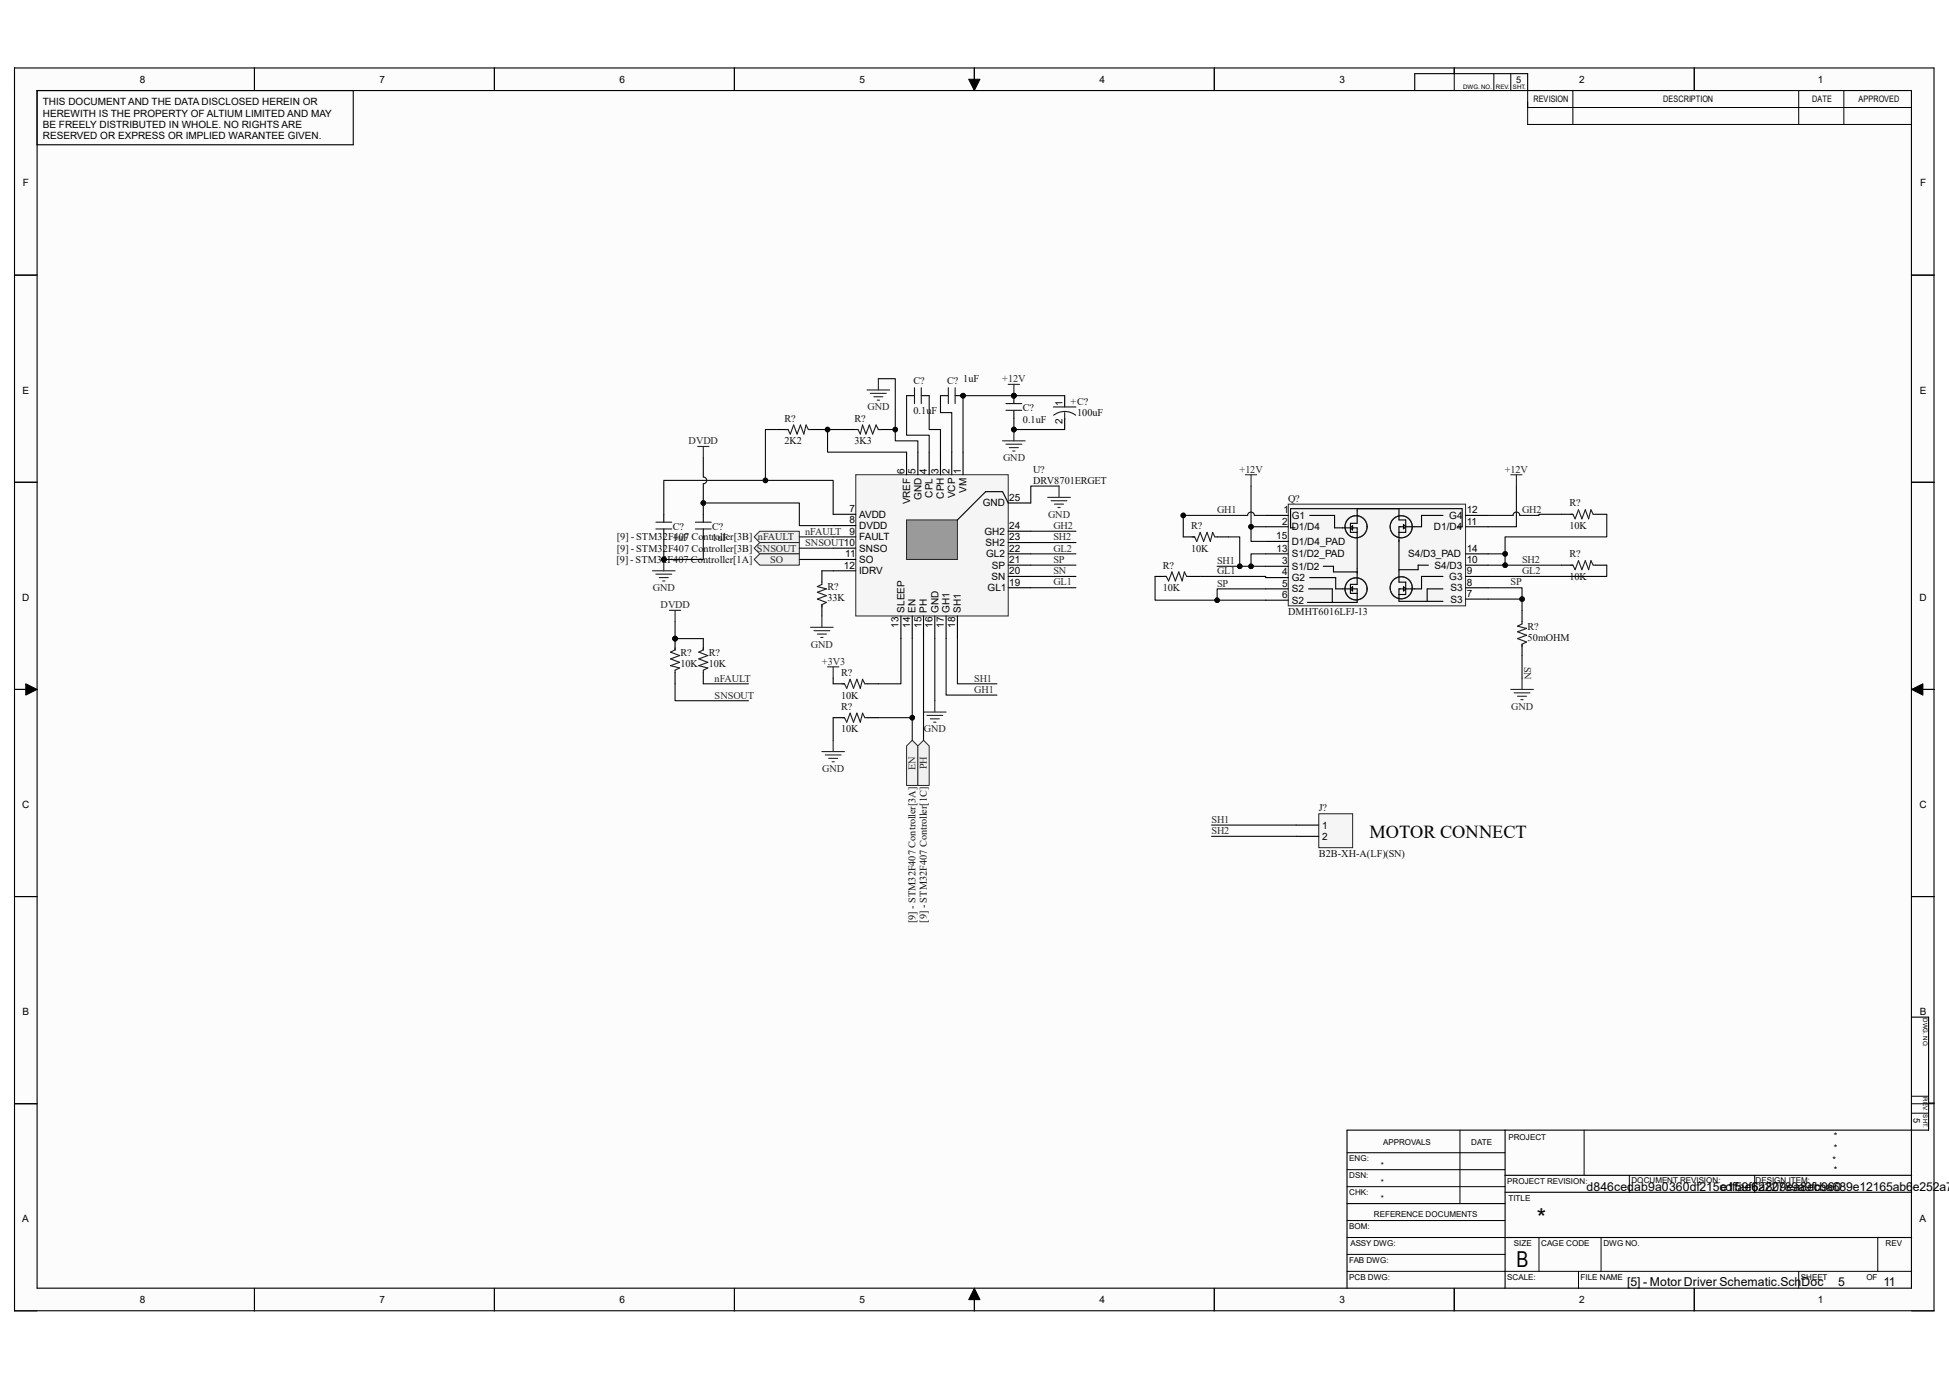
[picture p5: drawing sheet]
<svg xmlns="http://www.w3.org/2000/svg" width="297mm" height="210mm" viewBox="0 0 297 210" stroke-linecap="round" stroke-linejoin="round" font-family="sans-serif">
<g fill="#fcfcfc">
<path d="M2.2 10.4h292.6v189.2h-292.6z" fill-rule="evenodd"/>
<path d="M5.7 13.8h285.6v182.4h-285.6z" fill-rule="evenodd"/>
</g>
<g fill="none" stroke="#000" stroke-width=".15">
<path d="M2.2 10.3v3.5M38.8 10.3v3.5M75.3 10.3v3.5M111.9 10.4v3.4M147.6 12.1h1.7l-.8 1.7zM148.5 10.4v3.4M185 10.4v3.4M221.6 10.4v3.4M227.6 11.2v2.6M230.2 11.2v2.6M232.8 13.8v5.2h58.5M232.8 16.4h58.5"/>
<path d="M239.7 13.8v5.2M258.2 10.4v3.4M274.1 13.8v5.2M281 13.8v5.2M2.2 41.9h3.4M291.3 41.9h3.5M2.2 73.4h3.4M291.3 73.4h3.5M2.2 105h3.4M3.9 104.1l1.7 .9-1.7 .9zM291.3 105l1.7-.9v1.8zM291.3 105h3.5"/>
<path d="M2.2 136.5h3.4M291.3 136.5h3.5M2.2 168.1h3.4M205.3 178.1h24.1M205.3 175.6h24.1M222.5 172.1v11.2M241.4 172.1v6.9M248.3 179v2.6M267.4 179v2.6M291.3 168.1h3.5M291.3 169.5h2.6M291.3 167h2.6"/>
<path d="M2.2 196.2v3.4h3.5M38.8 196.2v3.4M75.3 196.2v3.4M111.9 196.2v3.4M148.5 196.2l.8 1.7h-1.7zM148.5 196.2v3.4M185 196.2v3.4M205.3 193.6h86M205.3 180.7h24.1M205.3 188.5h24.1M205.3 185.9h24.1M205.3 191h24.1"/>
<path d="M221.6 196.2v3.4M234.5 188.5v5.1M240.5 193.6v2.6M244 188.5v5.1M258.2 196.2v3.4M274.1 193.6v2.6M286.2 188.5v5.1M291.3 199.6h3.5"/>
</g>
<g fill="none" stroke="#000" stroke-width=".17">
<path d="M2.2 10.4h292.5v189.2h-292.5zM5.6 13.8h285.7v182.4h-285.6zM38.8 10.3v3.5M53.8 13.8v8.3h-48.2M75.3 10.3v3.5M111.9 10.4v3.4M148.5 10.4v3.4M185 10.4v3.4M215.6 13.8v-2.6h17.2v2.6M221.6 10.4v.8M258.2 10.4v3.4M2.2 41.9h3.4"/>
<path d="M291.3 41.9h3.5M2.2 73.4h3.4M291.3 73.4h3.5M2.2 105h3.4M291.3 105h3.5M2.2 136.5h3.4M291.3 136.5h3.5M291.3 154.9h2.6v17.2h-88.6v24.1M2.2 168.1h3.4M229.4 179h61.9M229.4 172.1v24.1M293.9 168h.9"/>
<path d="M38.8 196.2v3.4M75.3 196.2v3.4M111.9 196.2v3.4M148.5 196.2v3.4M185 196.2v3.4M205.3 183.3h24.1M221.6 196.2v3.4M229.4 181.6h61.9M229.4 188.5h61.9M258.2 196.2v3.4"/>
</g>
<path d="M147.6 12.1h1.7l-.8 1.7zM3.9 104.1l1.7 .9-1.7 .9zM291.3 105l1.7-.9v1.8zM148.5 196.2l.8 1.7h-1.7z" fill="#000"/>
<path d="M130.4 72.3h23.2v21.5h-23.2z" fill-rule="evenodd" fill="#f5f5f5"/>
<path d="M130.4 72.3h23.2v21.5h-23.2z" fill="none" stroke="#262626" stroke-width=".15"/>
<g fill="none" stroke="#000" stroke-width=".17">
<path d="M127 78.3h3.4M138.2 68.9v3.4M139.9 68.9v3.4M141.6 68.9v3.4M143.3 68.9v3.4M145 68.9v3.4M146.8 68.9v3.4M153.6 76.6h3.5M127 80h3.4M127 81.8h3.4M127 83.5h3.4M127 85.2h3.4"/>
<path d="M127 86.9h3.4M137.3 93.8v3.5M139 93.8v3.5M140.7 93.8v3.5M142.5 93.8v3.5M144.2 93.8v3.5M145.9 93.8v3.5M153.6 89.5h3.5M153.6 87.8h3.5M153.6 86.1h3.5M153.6 84.3h3.5M153.6 82.6h3.5"/>
<path d="M153.6 80.9h3.5"/>
</g>
<path d="M138.2 79.2h7.7v6h-7.7z" fill-rule="evenodd" fill="#999"/>
<path d="M138.2 79.2h7.7v6h-7.7z" fill="none" stroke="#262626" stroke-width=".15"/>
<path d="M153.6 76.6l-.8-1.7h-2.6l-4.3 4.3" fill="none" stroke="#000" stroke-width=".17"/>
<circle cx="154.5" cy="60.3" r=".34" fill="#0e0e0e"/>
<circle cx="154.5" cy="60.3" r=".34" fill="none" stroke="#0e0e0e" stroke-width=".15"/>
<path d="M154.5 60.3v1.2M154.5 62.5v1.2" fill="none" stroke="#000" stroke-width=".17"/>
<circle cx="154.5" cy="60.3" r=".34" fill="#0e0e0e"/>
<circle cx="154.5" cy="60.3" r=".34" fill="none" stroke="#0e0e0e" stroke-width=".15"/>
<path d="M153.3 62.5h2.4M153.3 61.5h2.4" fill="none" stroke="#1c1c1c" stroke-width=".17"/>
<path d="M153.6 58.5h1.8M154.5 58.5v1.8" fill="none" stroke="#262626" stroke-width=".17"/>
<circle cx="154.5" cy="60.3" r=".34" fill="#0e0e0e"/>
<circle cx="154.5" cy="60.3" r=".34" fill="none" stroke="#0e0e0e" stroke-width=".15"/>
<path d="M152.8 67.1h3.4M153.3 67.7h2.4M153.8 68.2h1.4M154.3 68.7h.4M154.5 65.4v1.7" fill="none" stroke="#262626" stroke-width=".17"/>
<circle cx="154.5" cy="65.4" r=".34" fill="#0e0e0e"/>
<circle cx="154.5" cy="65.4" r=".34" fill="none" stroke="#0e0e0e" stroke-width=".15"/>
<circle cx="146.8" cy="60.3" r=".34" fill="#0e0e0e"/>
<circle cx="146.8" cy="60.3" r=".34" fill="none" stroke="#0e0e0e" stroke-width=".15"/>
<path d="M145.6 60.3h1.2" fill="none" stroke="#000" stroke-width=".17"/>
<circle cx="146.8" cy="60.3" r=".34" fill="#0e0e0e"/>
<circle cx="146.8" cy="60.3" r=".34" fill="none" stroke="#0e0e0e" stroke-width=".15"/>
<path d="M101.2 78.3v1.2M118.4 65.4h1.7M123.5 65.4h1.7M128.7 65.4h1.7M133.9 65.4h1.7M138.2 60.3h1.2M140.4 60.3h1.2M143.3 60.3h1.2M101.2 80.6v1.2" fill="none" stroke="#000" stroke-width=".17"/>
<path d="M139.4 59v2.5M140.4 59v2.5M144.5 59v2.5M145.6 59v2.5M100 79.5h2.4M119.7 65.4h.4l.3 .7 .5-1.4 .6 1.4 .5-1.4 .5 1.4 .3-1.4 .4 .7h.3M130.4 65.4h.4l.3 .7 .3-1.4 .6 1.4 .5-1.4 .5 1.4 .5-1.4 .4 .7h.3M100 80.6h2.4" fill="none" stroke="#1c1c1c" stroke-width=".17"/>
<path d="M132.1 59.4h3.5M132.6 59.9h2.5M133.9 57.7v1.7M133.2 60.4h1.3M133.7 60.9h.3M99.4 86.9h3.5M100 87.4h2.4M100.5 88h1.3M101 88.5h.3M101.2 85.2v1.7" fill="none" stroke="#262626" stroke-width=".17"/>
<circle cx="101.2" cy="85.2" r=".34" fill="#0e0e0e"/>
<circle cx="101.2" cy="85.2" r=".34" fill="none" stroke="#0e0e0e" stroke-width=".15"/>
<path d="M107.2 78.3v1.2M107.2 80.6v1.2" fill="none" stroke="#000" stroke-width=".17"/>
<path d="M106 79.5h2.4M106 80.6h2.4" fill="none" stroke="#1c1c1c" stroke-width=".17"/>
<circle cx="102.9" cy="97.3" r=".34" fill="#0e0e0e"/>
<circle cx="102.9" cy="97.3" r=".34" fill="none" stroke="#0e0e0e" stroke-width=".15"/>
<path d="M102.9 97.3v1.7M102.9 102.4v1.7" fill="none" stroke="#000" stroke-width=".17"/>
<circle cx="102.9" cy="97.3" r=".34" fill="#0e0e0e"/>
<circle cx="102.9" cy="97.3" r=".34" fill="none" stroke="#0e0e0e" stroke-width=".15"/>
<path d="M102.9 98.6v.4l-.7 .3 1.4 .5-1.4 .6 1.4 .5-1.4 .5 1.4 .3-.7 .4v.3M107.2 98.6v.4l-.7 .3 1.4 .5-1.4 .6 1.4 .5-1.4 .5 1.4 .3-.7 .4v.3" fill="none" stroke="#1c1c1c" stroke-width=".17"/>
<path d="M107.2 97.3v1.7M107.2 102.4v1.7" fill="none" stroke="#000" stroke-width=".17"/>
<path d="M115.8 80.9h6v1.7h-6l-.9-.8z" fill-rule="evenodd" fill="#f0f0f0"/>
<path d="M115.8 80.9h6v1.7h-6l-.9-.8z" fill="none" stroke="#262626" stroke-width=".15"/>
<path d="M114.9 83.5l.9-.9h6v1.7h-6z" fill-rule="evenodd" fill="#f0f0f0"/>
<path d="M114.9 83.5l.9-.9h6v1.7h-6z" fill="none" stroke="#262626" stroke-width=".15"/>
<path d="M106.3 68h1.7M107.2 68v1.7M102 93h1.7M102.9 93v1.7" fill="none" stroke="#262626" stroke-width=".17"/>
<path d="M115.8 84.3h6v1.8h-6l-.9-.9z" fill-rule="evenodd" fill="#f0f0f0"/>
<path d="M115.8 84.3h6v1.8h-6l-.9-.9z" fill="none" stroke="#262626" stroke-width=".15"/>
<path d="M125.2 86.9v1.8M125.2 92.1v1.7" fill="none" stroke="#000" stroke-width=".17"/>
<path d="M125.2 88.7v.3l-.6 .3 1.3 .4-1.3 .5 1.3 .5-1.3 .5 1.3 .5-.7 .4v.3" fill="none" stroke="#1c1c1c" stroke-width=".17"/>
<path d="M123.5 95.5h3.5M124 96h2.5M124.6 96.6h1.3M125.1 97.1h.3M125.2 93.8v1.7" fill="none" stroke="#262626" stroke-width=".17"/>
<path d="M138.2 113.6l.8-.9 .9 .9v6h-1.7z" fill-rule="evenodd" fill="#f0f0f0"/>
<path d="M138.2 113.6l.8-.9 .9 .9v6h-1.7z" fill="none" stroke="#262626" stroke-width=".15"/>
<path d="M139.9 113.6l.8-.9 .9 .9v6h-1.7z" fill-rule="evenodd" fill="#f0f0f0"/>
<path d="M139.9 113.6l.8-.9 .9 .9v6h-1.7z" fill="none" stroke="#262626" stroke-width=".15"/>
<g fill="none" stroke="#262626" stroke-width=".17">
<path d="M159.7 75.7h3.4M160.2 76.3h2.4M160.7 76.8h1.4M161.2 77.3h.4M161.4 74v1.7M125.2 114.5h3.5M125.8 115h2.4M126.1 101.6h1.7M126.3 115.5h1.4M126.8 116h.3M127 101.6v1.7M127 112.7v1.8"/>
<path d="M140.7 108.4h3.5M141.3 109h2.4M141.8 109.5h1.3M142.3 110h.3M142.5 106.7v1.7"/>
</g>
<path d="M127 104.1h1.7M127 109.3h1.7M132.1 104.1h1.8M132.1 109.3h1.8" fill="none" stroke="#000" stroke-width=".17"/>
<path d="M128.3 104.1h.4l.3 .7 .6-1.3 .5 1.3 .5-1.3 .5 1.3 .3-1.3 .4 .6h.3M128.3 109.3h.4l.3 .7 .6-1.4 .5 1.4 .5-1.4 .5 1.4 .3-1.4 .4 .7h.3" fill="none" stroke="#1c1c1c" stroke-width=".17"/>
<path d="M196.3 76.8h27v15.5h-27z" fill-rule="evenodd" fill="#f5f5f5"/>
<path d="M196.3 76.8h27v15.5h-27z" fill="none" stroke="#262626" stroke-width=".15"/>
<g fill="none" stroke="#000" stroke-width=".17">
<path d="M192.9 78.5h3.4M206.8 77.8v1.9h-1v1.4h1M223.3 78.5h3.5M192.9 80.2h3.4M192.9 86.2h3.4M192.9 88h3.4M192.9 89.7h3.4M192.9 91.4h3.4M204.6 80.4h2.2v6.2M223.3 80.2h3.5M223.3 91.2h3.5M223.3 89.5h3.5"/>
<path d="M223.3 87.8h3.5M223.3 86.1h3.5"/>
</g>
<g fill="none" stroke="#1c1c1c" stroke-width=".17">
<circle cx="206.6" cy="80.2" r="1.68"/>
<circle cx="206.6" cy="89.7" r="1.68"/>
<circle cx="206.7" cy="80.2" r="1.68"/>
<circle cx="206.7" cy="89.7" r="1.68"/>
<circle cx="213.5" cy="80.2" r="1.68"/>
<circle cx="213.5" cy="89.5" r="1.68"/>
</g>
<path d="M205.8 80.4l.3-.3v.6z" fill="#c0c0c0"/>
<path d="M204.6 89.7h2.2v2M205.8 80.4l.3-.3v.6zM206.8 87.1v1.9h-1v1.4h1" fill="none" stroke="#000" stroke-width=".17"/>
<path d="M205.8 89.7l.3-.4v.7z" fill="#c0c0c0"/>
<path d="M214.2 79.2v1.9M205.8 89.7l.3-.4v.7zM213.4 80.2h2.2" fill="none" stroke="#000" stroke-width=".17"/>
<path d="M213.9 79.9l.3 .3-.3 .4z" fill="#c0c0c0"/>
<path d="M213.2 77.5v1.7h1M213.9 79.9l.3 .3-.3 .4zM213.2 81.1h1M213.4 80.2h-.2v2.3M214.2 88.7v1.8M214.2 89.7h1.4" fill="none" stroke="#000" stroke-width=".17"/>
<path d="M213.9 89.3l.3 .4-.3 .3z" fill="#c0c0c0"/>
<g fill="none" stroke="#000" stroke-width=".17">
<path d="M199.6 78.5h3.8v1.9h1.2M206.8 77.5v.3M219.9 78.5h-3.3v1.7h-1M238 78.3h1.7M243.1 78.3h1.8M176 87.8h1.7M180.3 81.8h1.7M181.2 87.8h1.7M185.5 81.8h1.7M192.9 84.3h3.4M192.9 82.5h3.4M199.3 91.7h7.5"/>
<path d="M199.4 89.7h3.6v2M199.6 88h3.9v1.7h1.1M201.7 86.2h1.5v.9h3.6M206.8 86.6v.7M213.2 82.3v6.4h1M213.2 90.5h1M213.9 89.3l.3 .4-.3 .3zM213.9 89.7h-.7v1.9h6.7M217.7 86.1h-1.6v.7h-2.9M219.9 87.8h-3.3v1.9h-1M219.9 89.7h-2.4v1.9M222.1 80.2h.7v-2.7h-26.1v2.9h.7"/>
<path d="M223.3 84.3h3.5M231.9 93v1.7M231.9 98.1v1.7M238 86.1h1.7M243.1 86.1h1.8"/>
</g>
<path d="M189.8 72.3h1.7M190.6 72.3v1.7M230.2 72.3h1.7M231.1 72.3v1.7M230.2 105h3.5M230.7 105.5h2.5M231.3 106h1.3M231.8 106.6h.3M231.9 103.3v1.7" fill="none" stroke="#262626" stroke-width=".17"/>
<path d="M239.3 78.3h.4l.3 .7 .5-1.4 .6 1.4 .5-1.4 .5 1.4 .3-1.4 .4 .7h.3M177.4 87.8h.3l.4 .7 .5-1.4 .5 1.4 .5-1.4 .5 1.4 .4-1.4 .3 .7h.4M181.7 81.8h.3l.4 .7 .5-1.4 .5 1.4 .5-1.4 .5 1.4 .4-1.4 .3 .7h.4M231.9 94.7v.3l-.6 .4 1.3 .3-1.3 .5 1.3 .5-1.3 .6 1.3 .5-.7 .3v.4M239.3 86.1h.4l.3 .7 .5-1.4 .6 1.4 .5-1.4 .5 1.4 .3-1.4 .4 .7h.3" fill="none" stroke="#1c1c1c" stroke-width=".17"/>
<path d="M201 123.9h5.1v5.2h-5.1z" fill-rule="evenodd" fill="#f5f5f5"/>
<path d="M201 123.9h5.1v5.2h-5.1z" fill="none" stroke="#262626" stroke-width=".15"/>
<path d="M162.2 60.3v1.7M162.2 63.7v1.7M197.5 125.7h3.5M197.5 127.4h3.5" fill="none" stroke="#000" stroke-width=".17"/>
<path d="M160.5 62h3.5M160.6 63.2a2.75 2.75 0 0 1 3.3 0M162.2 62.8v1.1" fill="none" stroke="#1c1c1c" stroke-width=".17"/>
<path d="M154.5 60.3h-7.7v8.6" fill="none" stroke="#0e0e0e" stroke-width=".17"/>
<circle cx="154.5" cy="60.3" r=".34" fill="#0e0e0e"/>
<circle cx="154.5" cy="60.3" r=".34" fill="none" stroke="#0e0e0e" stroke-width=".15"/>
<circle cx="146.8" cy="60.3" r=".34" fill="#0e0e0e"/>
<circle cx="146.8" cy="60.3" r=".34" fill="none" stroke="#0e0e0e" stroke-width=".15"/>
<path d="M154.5 63.7v1.7" fill="none" stroke="#0e0e0e" stroke-width=".17"/>
<circle cx="154.5" cy="65.4" r=".34" fill="#0e0e0e"/>
<circle cx="154.5" cy="65.4" r=".34" fill="none" stroke="#0e0e0e" stroke-width=".15"/>
<path d="M133.9 57.7h2.5v9.4h3.5v1.8M138.2 60.3v6h3.4v2.6M141.6 60.3v5.1h1.7v3.5M143.3 60.3v2.5h1.7v6.1" fill="none" stroke="#0e0e0e" stroke-width=".17"/>
<circle cx="136.4" cy="65.4" r=".34" fill="#0e0e0e"/>
<circle cx="136.4" cy="65.4" r=".34" fill="none" stroke="#0e0e0e" stroke-width=".15"/>
<path d="M135.6 65.4h.8" fill="none" stroke="#0e0e0e" stroke-width=".17"/>
<circle cx="136.4" cy="65.4" r=".34" fill="#0e0e0e"/>
<circle cx="136.4" cy="65.4" r=".34" fill="none" stroke="#0e0e0e" stroke-width=".15"/>
<path d="M125.2 65.4h3.5" fill="none" stroke="#0e0e0e" stroke-width=".17"/>
<circle cx="126.1" cy="65.4" r=".34" fill="#0e0e0e"/>
<circle cx="126.1" cy="65.4" r=".34" fill="none" stroke="#0e0e0e" stroke-width=".15"/>
<path d="M126.1 65.4v3.5h12.1" fill="none" stroke="#0e0e0e" stroke-width=".17"/>
<circle cx="126.1" cy="65.4" r=".34" fill="#0e0e0e"/>
<circle cx="126.1" cy="65.4" r=".34" fill="none" stroke="#0e0e0e" stroke-width=".15"/>
<path d="M116.6 73.2h-15.4v5.1" fill="none" stroke="#0e0e0e" stroke-width=".17"/>
<circle cx="116.6" cy="73.2" r=".34" fill="#0e0e0e"/>
<circle cx="116.6" cy="73.2" r=".34" fill="none" stroke="#0e0e0e" stroke-width=".15"/>
<path d="M101.2 81.8v3.4" fill="none" stroke="#0e0e0e" stroke-width=".17"/>
<circle cx="101.2" cy="85.2" r=".34" fill="#0e0e0e"/>
<circle cx="101.2" cy="85.2" r=".34" fill="none" stroke="#0e0e0e" stroke-width=".15"/>
<path d="M107.2 81.8v3.4h-6" fill="none" stroke="#0e0e0e" stroke-width=".17"/>
<circle cx="101.2" cy="85.2" r=".34" fill="#0e0e0e"/>
<circle cx="101.2" cy="85.2" r=".34" fill="none" stroke="#0e0e0e" stroke-width=".15"/>
<path d="M118.4 65.4h-1.8v7.8h10.4v5.1" fill="none" stroke="#0e0e0e" stroke-width=".17"/>
<circle cx="116.6" cy="73.2" r=".34" fill="#0e0e0e"/>
<circle cx="116.6" cy="73.2" r=".34" fill="none" stroke="#0e0e0e" stroke-width=".15"/>
<path d="M107.2 78.3v-1.7h14.6v3.4h5.2" fill="none" stroke="#0e0e0e" stroke-width=".17"/>
<circle cx="107.2" cy="76.6" r=".34" fill="#0e0e0e"/>
<circle cx="107.2" cy="76.6" r=".34" fill="none" stroke="#0e0e0e" stroke-width=".15"/>
<path d="M107.2 69.7v2.9a.52 .52 0 0 1 .5 .6 .52 .52 0 0 1-.5 .5v2.9M121.8 81.8h5.2M121.8 83.5h5.2" fill="none" stroke="#0e0e0e" stroke-width=".17"/>
<circle cx="107.2" cy="76.6" r=".34" fill="#0e0e0e"/>
<circle cx="107.2" cy="76.6" r=".34" fill="none" stroke="#0e0e0e" stroke-width=".15"/>
<path d="M102.9 94.7v2.6" fill="none" stroke="#0e0e0e" stroke-width=".17"/>
<circle cx="102.9" cy="97.3" r=".34" fill="#0e0e0e"/>
<circle cx="102.9" cy="97.3" r=".34" fill="none" stroke="#0e0e0e" stroke-width=".15"/>
<path d="M102.9 97.3h4.3" fill="none" stroke="#0e0e0e" stroke-width=".17"/>
<circle cx="102.9" cy="97.3" r=".34" fill="#0e0e0e"/>
<circle cx="102.9" cy="97.3" r=".34" fill="none" stroke="#0e0e0e" stroke-width=".15"/>
<path d="M121.8 85.2h5.2M125.2 86.9h1.8M139 97.3v15.4M102.9 104.1v2.6h11.2M107.2 104.1h6.9" fill="none" stroke="#0e0e0e" stroke-width=".17"/>
<circle cx="139" cy="109.3" r=".34" fill="#0e0e0e"/>
<circle cx="139" cy="109.3" r=".34" fill="none" stroke="#0e0e0e" stroke-width=".15"/>
<path d="M137.3 97.3v6.8h-3.4M140.7 97.3v15.4M142.5 97.3v9.4M127 103.3v.8M133.9 109.3h5.1" fill="none" stroke="#0e0e0e" stroke-width=".17"/>
<circle cx="139" cy="109.3" r=".34" fill="#0e0e0e"/>
<circle cx="139" cy="109.3" r=".34" fill="none" stroke="#0e0e0e" stroke-width=".15"/>
<path d="M161.4 74h-4.3v2.6M190.6 74v6.2h2.3M144.2 97.3v8.6h7.7M145.9 97.3v6.8h6M157.1 89.5h6.9M157.1 86.1h6.9M157.1 84.3h6.9M157.1 82.6h6.9M157.1 80.9h6.9M127 109.3v3.4" fill="none" stroke="#0e0e0e" stroke-width=".17"/>
<circle cx="190.6" cy="80.2" r=".34" fill="#0e0e0e"/>
<circle cx="190.6" cy="80.2" r=".34" fill="none" stroke="#0e0e0e" stroke-width=".15"/>
<path d="M190.6 80.2v2.3h2.3" fill="none" stroke="#0e0e0e" stroke-width=".17"/>
<circle cx="190.6" cy="80.2" r=".34" fill="#0e0e0e"/>
<circle cx="190.6" cy="80.2" r=".34" fill="none" stroke="#0e0e0e" stroke-width=".15"/>
<path d="M185.5 86.2h7.4" fill="none" stroke="#0e0e0e" stroke-width=".17"/>
<circle cx="190.6" cy="86.2" r=".34" fill="#0e0e0e"/>
<circle cx="190.6" cy="86.2" r=".34" fill="none" stroke="#0e0e0e" stroke-width=".15"/>
<circle cx="188.9" cy="86.2" r=".34" fill="#0e0e0e"/>
<circle cx="188.9" cy="86.2" r=".34" fill="none" stroke="#0e0e0e" stroke-width=".15"/>
<path d="M192.9 84.3h-2.3v1.9" fill="none" stroke="#0e0e0e" stroke-width=".17"/>
<circle cx="190.6" cy="86.2" r=".34" fill="#0e0e0e"/>
<circle cx="190.6" cy="86.2" r=".34" fill="none" stroke="#0e0e0e" stroke-width=".15"/>
<path d="M192.9 89.7h-7.4v1.7h7.4" fill="none" stroke="#0e0e0e" stroke-width=".17"/>
<circle cx="185.5" cy="91.4" r=".34" fill="#0e0e0e"/>
<circle cx="185.5" cy="91.4" r=".34" fill="none" stroke="#0e0e0e" stroke-width=".15"/>
<path d="M231.1 74v6.2h-4.3M226.8 89.5h5.1v1.7h-5.1" fill="none" stroke="#0e0e0e" stroke-width=".17"/>
<circle cx="232" cy="91.2" r=".34" fill="#0e0e0e"/>
<circle cx="232" cy="91.2" r=".34" fill="none" stroke="#0e0e0e" stroke-width=".15"/>
<path d="M226.8 84.3h2.6v1.8" fill="none" stroke="#0e0e0e" stroke-width=".17"/>
<circle cx="229.4" cy="84.4" r=".34" fill="#0e0e0e"/>
<circle cx="229.4" cy="84.4" r=".34" fill="none" stroke="#0e0e0e" stroke-width=".15"/>
<circle cx="229.4" cy="86.1" r=".34" fill="#0e0e0e"/>
<circle cx="229.4" cy="86.1" r=".34" fill="none" stroke="#0e0e0e" stroke-width=".15"/>
<path d="M231.9 91.2v1.8M231.9 99.8v3.5" fill="none" stroke="#0e0e0e" stroke-width=".17"/>
<circle cx="232" cy="91.2" r=".34" fill="#0e0e0e"/>
<circle cx="232" cy="91.2" r=".34" fill="none" stroke="#0e0e0e" stroke-width=".15"/>
<path d="M157.1 87.8h6.9M226.8 86.1h11.2" fill="none" stroke="#0e0e0e" stroke-width=".17"/>
<circle cx="229.4" cy="86.1" r=".34" fill="#0e0e0e"/>
<circle cx="229.4" cy="86.1" r=".34" fill="none" stroke="#0e0e0e" stroke-width=".15"/>
<path d="M238 78.3h-3.5v.2h-2.9a.52 .52 0 0 0-.5-.5 .52 .52 0 0 0-.5 .5h-3.8M244.9 78.3v3.5h-15.5v2.5M244.9 86.1v1.7h-18.1" fill="none" stroke="#0e0e0e" stroke-width=".17"/>
<circle cx="229.4" cy="84.4" r=".34" fill="#0e0e0e"/>
<circle cx="229.4" cy="84.4" r=".34" fill="none" stroke="#0e0e0e" stroke-width=".15"/>
<path d="M187.2 81.8h1.7v4.4" fill="none" stroke="#0e0e0e" stroke-width=".17"/>
<circle cx="188.9" cy="86.2" r=".34" fill="#0e0e0e"/>
<circle cx="188.9" cy="86.2" r=".34" fill="none" stroke="#0e0e0e" stroke-width=".15"/>
<path d="M180.3 78.5h9.8M192.9 78.5h-1.7a.52 .52 0 0 0-.6-.5 .52 .52 0 0 0-.5 .5" fill="none" stroke="#0e0e0e" stroke-width=".17"/>
<circle cx="180.3" cy="78.5" r=".34" fill="#0e0e0e"/>
<circle cx="180.3" cy="78.5" r=".34" fill="none" stroke="#0e0e0e" stroke-width=".15"/>
<path d="M180.3 78.3v3.5" fill="none" stroke="#0e0e0e" stroke-width=".17"/>
<circle cx="180.3" cy="78.5" r=".34" fill="#0e0e0e"/>
<circle cx="180.3" cy="78.5" r=".34" fill="none" stroke="#0e0e0e" stroke-width=".15"/>
<path d="M176 87.8v3.6h9.5" fill="none" stroke="#0e0e0e" stroke-width=".17"/>
<circle cx="185.5" cy="91.4" r=".34" fill="#0e0e0e"/>
<circle cx="185.5" cy="91.4" r=".34" fill="none" stroke="#0e0e0e" stroke-width=".15"/>
<path d="M154.5 60.3h7.7M182.9 87.8h10v.2M184.6 125.7h12.9M184.6 127.4h12.9" fill="none" stroke="#0e0e0e" stroke-width=".17"/>
<circle cx="154.5" cy="60.3" r=".34" fill="#0e0e0e"/>
<circle cx="154.5" cy="60.3" r=".34" fill="none" stroke="#0e0e0e" stroke-width=".15"/>
<path d="M154.5 65.4h7.7" fill="none" stroke="#0e0e0e" stroke-width=".17"/>
<circle cx="154.5" cy="65.4" r=".34" fill="#0e0e0e"/>
<circle cx="154.5" cy="65.4" r=".34" fill="none" stroke="#0e0e0e" stroke-width=".15"/>
<text font-size="3.7" x="234.2" y="186.6">*</text>
<text font-size="3.3" x="231.1" y="192.9">B</text>
<text font-size="2.8" x="208.7" y="127.6">MOTOR CONNECT</text>
<g font-size="1.9">
<text x="241.8" y="181.4">d846cedab9a0360df215cdf59f6222789a9fb960</text>
<text x="262.2" y="181.4">e1fae6a809ea8ecba689e12165ab6e252a7c</text>
<text x="247.9" y="195.8">[5] - Motor Driver Schematic.SchDoc</text>
<text x="280.1" y="195.8">5</text>
<text x="287" y="195.8">11</text>
</g>
<g font-size="1.6" fill="#0e0e0e">
<text x="139.2" y="58.5">C?</text>
<text x="144.4" y="58.5">C? 1uF</text>
<text x="119.5" y="64.2">R?</text>
<text x="130.2" y="64.2">R?</text>
<text x="139.2" y="63">0.1uF</text>
<text x="155.9" y="62.7">C?</text>
<text x="155.9" y="64.4">0.1uF</text>
<text x="163.1" y="61.6">+C?</text>
<text x="164.1" y="63.4">100uF</text>
<text x="119.5" y="67.6">2K2</text>
<text x="130.2" y="67.6">3K3</text>
<text x="157.4" y="72">U?</text>
<text x="157.4" y="73.7">DRV8701ERGET</text>
<text x="196.3" y="76.5">Q?</text>
<text x="239.2" y="77.1">R?</text>
<text x="94" y="82.3">[9] - STM32F407 Controller[3B] nFAULT</text>
<text x="102.5" y="80.7">C?</text>
<text x="102.5" y="82.5">1uF</text>
<text x="108.5" y="80.7">C?</text>
<text x="108.5" y="82.5">1uF</text>
<text x="181.5" y="80.6">R?</text>
<text x="239.2" y="80.6">10K</text>
<text x="93.9" y="85.7">[9] - STM32F407 Controller[1A]</text>
<text x="94" y="84">[9] - STM32F407 Controller[3B] SNSOUT</text>
<text x="126.1" y="89.9">R?</text>
<text x="177.2" y="86.6">R?</text>
<text x="181.5" y="84">10K</text>
<text x="239.2" y="84.9">R?</text>
<text x="239.2" y="88.3">10K</text>
<text x="126.1" y="91.6">33K</text>
<text x="177.2" y="90">10K</text>
<text x="196.3" y="93.6">DMHT6016LFJ-13</text>
<text x="232.8" y="95.9">R?</text>
<text x="103.7" y="99.9">R?</text>
<text x="103.7" y="101.6">10K</text>
<text x="108" y="99.9">R?</text>
<text x="108" y="101.6">10K</text>
<text x="232.8" y="97.6">50mOHM</text>
<text x="128.2" y="103">R?</text>
<text x="128.2" y="106.4">10K</text>
<text x="128.2" y="108.1">R?</text>
<text x="128.2" y="111.5">10K</text>
<text x="201" y="123.6">J?</text>
<text x="201" y="130.5">B2B-XH-A(LF)(SN)</text>
<text x="139.5" y="140.6" transform="rotate(-90 139.5 140.6)">[9] - STM32F407 Controller[3A]</text>
<text x="141.3" y="140.5" transform="rotate(-90 141.3 140.5)">[9] - STM32F407 Controller[1C]</text>
</g>
<g font-size="1.6" fill="#262626">
<text x="152.7" y="58.2">+12V</text>
<text x="132.2" y="62.5">GND</text>
<text x="104.9" y="67.6">DVDD</text>
<text x="152.9" y="70.2">GND</text>
<text x="188.9" y="72">+12V</text>
<text x="229.3" y="72">+12V</text>
<text x="122.7" y="81.4">nFAULT</text>
<text x="122.7" y="83.1">SNSOUT10</text>
<text x="159.7" y="78.9">GND</text>
<text x="160.5" y="80.6">GH2</text>
<text x="160.5" y="82.3">SH2</text>
<text x="185.5" y="78.1">GH1</text>
<text x="231.9" y="78.1">GH2</text>
<text x="117.4" y="85.7">SO</text>
<text x="160.5" y="84">GL2</text>
<text x="160.5" y="85.7">SP</text>
<text x="160.5" y="87.5">SN</text>
<text x="160.5" y="89.2">GL1</text>
<text x="185.5" y="85.9">SH1</text>
<text x="185.5" y="87.5">GL1</text>
<text x="185.5" y="89.4">SP</text>
<text x="230.2" y="89.2">SP</text>
<text x="231.9" y="87.5">GL2</text>
<text x="231.9" y="85.7">SH2</text>
<text x="99.5" y="90">GND</text>
<text x="100.7" y="92.6">DVDD</text>
<text x="123.6" y="98.6">GND</text>
<text x="125.3" y="101.2">+3V3</text>
<text x="232.3" y="101.6" transform="rotate(90 232.3 101.6)">SN</text>
<text x="108.9" y="103.8">nFAULT</text>
<text x="108.9" y="106.4">SNSOUT</text>
<text x="148.5" y="103.8">SH1</text>
<text x="148.5" y="105.5">GH1</text>
<text x="140.8" y="111.5">GND</text>
<text x="230.3" y="108.1">GND</text>
<text x="125.3" y="117.6">GND</text>
<text x="139.5" y="117.2" transform="rotate(-90 139.5 117.2)">EN</text>
<text x="141.3" y="117.2" transform="rotate(-90 141.3 117.2)">PH</text>
<text x="184.6" y="125.3">SH1</text>
<text x="184.6" y="127">SH2</text>
</g>
<g font-size="1.5">
<text x="6.5" y="16">THIS DOCUMENT AND THE DATA DISCLOSED HEREIN OR</text>
<text x="6.5" y="17.8">HEREWITH IS THE PROPERTY OF ALTIUM LIMITED AND MAY</text>
<text x="21.3" y="12.6">8</text>
<text x="57.8" y="12.6">7</text>
<text x="94.4" y="12.6">6</text>
<text x="131" y="12.6">5</text>
<text x="167.6" y="12.6">4</text>
<text x="204.1" y="12.6">3</text>
<text x="240.7" y="12.6">2</text>
<text x="277" y="12.6">1</text>
<text x="6.5" y="19.5">BE FREELY DISTRIBUTED IN WHOLE. NO RIGHTS ARE</text>
<text x="6.5" y="21.2">RESERVED OR EXPRESS OR IMPLIED WARANTEE GIVEN.</text>
<text x="3.5" y="28.4">F</text>
<text x="292.6" y="28.4">F</text>
<text x="3.4" y="59.9">E</text>
<text x="292.6" y="59.9">E</text>
<text x="161.9" y="64.6" transform="rotate(-90 161.9 64.6)">2</text>
<text x="161.9" y="61.8" transform="rotate(-90 161.9 61.8)">1</text>
<text x="129.5" y="78">7</text>
<text x="137.8" y="72.1" transform="rotate(-90 137.8 72.1)">6</text>
<text x="138.7" y="76.8" transform="rotate(-90 138.7 76.8)">VREF</text>
<text x="139.5" y="72.1" transform="rotate(-90 139.5 72.1)">5</text>
<text x="140.4" y="76.2" transform="rotate(-90 140.4 76.2)">GND</text>
<text x="141.3" y="72.1" transform="rotate(-90 141.3 72.1)">4</text>
<text x="142.1" y="75.8" transform="rotate(-90 142.1 75.8)">CPL</text>
<text x="143" y="72.1" transform="rotate(-90 143 72.1)">3</text>
<text x="143.8" y="75.9" transform="rotate(-90 143.8 75.9)">CPH</text>
<text x="144.7" y="72.1" transform="rotate(-90 144.7 72.1)">2</text>
<text x="145.6" y="75.9" transform="rotate(-90 145.6 75.9)">VCP</text>
<text x="146.4" y="72.1" transform="rotate(-90 146.4 72.1)">1</text>
<text x="147.3" y="75" transform="rotate(-90 147.3 75)">VM</text>
<text x="149.8" y="77.1">GND</text>
<text x="153.8" y="76.3">25</text>
<text x="129.5" y="79.7">8</text>
<text x="129.5" y="81.4">9</text>
<text x="130.9" y="78.9">AVDD</text>
<text x="130.9" y="80.6">DVDD</text>
<text x="130.9" y="82.3">FAULT</text>
<text x="150" y="81.4">GH2</text>
<text x="150.2" y="83.1">SH2</text>
<text x="153.8" y="82.3">23</text>
<text x="153.8" y="80.6">24</text>
<text x="194.5" y="82.1">15</text>
<text x="195.4" y="79.9">2</text>
<text x="195.6" y="78.2">1</text>
<text x="196.8" y="79">G1</text>
<text x="196.8" y="80.8">D1/D4</text>
<text x="196.8" y="83">D1/D4_PAD</text>
<text x="218.5" y="80.8">D1/D4</text>
<text x="220.9" y="79">G4</text>
<text x="223.5" y="79.9">11</text>
<text x="223.5" y="78.2">12</text>
<text x="128.6" y="86.6">12</text>
<text x="128.8" y="84.9">11</text>
<text x="130.9" y="84">SNSO</text>
<text x="130.9" y="85.7">SO</text>
<text x="130.9" y="87.5">IDRV</text>
<text x="150.3" y="84.9">GL2</text>
<text x="151.1" y="88.3">SN</text>
<text x="151.1" y="86.6">SP</text>
<text x="153.8" y="89.2">19</text>
<text x="153.8" y="87.5">20</text>
<text x="153.8" y="85.7">21</text>
<text x="153.8" y="84">22</text>
<text x="194.5" y="84">13</text>
<text x="195.4" y="85.9">3</text>
<text x="195.4" y="87.6">4</text>
<text x="195.4" y="89.4">5</text>
<text x="196.8" y="86.8">S1/D2</text>
<text x="196.8" y="88.5">G2</text>
<text x="196.8" y="84.9">S1/D2_PAD</text>
<text x="214.6" y="84.9">S4/D3_PAD</text>
<text x="218.6" y="86.6">S4/D3</text>
<text x="220.9" y="88.3">G3</text>
<text x="223.5" y="89.2">8</text>
<text x="223.5" y="87.5">9</text>
<text x="223.5" y="85.7">10</text>
<text x="223.5" y="84">14</text>
<text x="3.4" y="91.5">D</text>
<text x="136.9" y="95.6" transform="rotate(-90 136.9 95.6)">13</text>
<text x="137.8" y="93.3" transform="rotate(-90 137.8 93.3)">SLEEP</text>
<text x="138.7" y="95.6" transform="rotate(-90 138.7 95.6)">14</text>
<text x="139.5" y="93.3" transform="rotate(-90 139.5 93.3)">EN</text>
<text x="140.4" y="95.6" transform="rotate(-90 140.4 95.6)">15</text>
<text x="141.3" y="93.3" transform="rotate(-90 141.3 93.3)">PH</text>
<text x="142.1" y="95.6" transform="rotate(-90 142.1 95.6)">16</text>
<text x="143" y="93.3" transform="rotate(-90 143 93.3)">GND</text>
<text x="143.8" y="95.6" transform="rotate(-90 143.8 95.6)">17</text>
<text x="144.7" y="93.3" transform="rotate(-90 144.7 93.3)">GH1</text>
<text x="145.6" y="95.6" transform="rotate(-90 145.6 95.6)">18</text>
<text x="146.4" y="93.3" transform="rotate(-90 146.4 93.3)">SH1</text>
<text x="150.5" y="90">GL1</text>
<text x="195.4" y="91.1">6</text>
<text x="196.8" y="90.2">S2</text>
<text x="196.8" y="91.9">S2</text>
<text x="221" y="91.8">S3</text>
<text x="221" y="90">S3</text>
<text x="223.5" y="90.9">7</text>
<text x="292.5" y="91.5">D</text>
<text x="3.4" y="123">C</text>
<text x="292.5" y="123">C</text>
<text x="201.5" y="126.2">1</text>
<text x="201.5" y="127.9">2</text>
<text x="3.4" y="154.6">B</text>
<text x="292.6" y="154.6">B</text>
<text x="3.4" y="186.1">A</text>
<text x="292.5" y="186.1">A</text>
<text x="21.3" y="198.5">8</text>
<text x="57.8" y="198.5">7</text>
<text x="94.4" y="198.5">6</text>
<text x="131" y="198.5">5</text>
<text x="167.6" y="198.5">4</text>
<text x="204.1" y="198.5">3</text>
<text x="240.7" y="198.5">2</text>
<text x="277" y="198.5">1</text>
</g>
<g font-size="1.4">
<text x="231.1" y="12.7">5</text>
<text x="233.7" y="15.6">REVISION</text>
<text x="253.4" y="15.6">DESCRIPTION</text>
<text x="276.2" y="15.6">DATE</text>
<text x="283.2" y="15.6">APPROVED</text>
<text x="279.4" y="173.5">*</text>
<text x="291.6" y="170.2" transform="rotate(90 291.6 170.2)">5</text>
<text x="279.3" y="177.2">*</text>
<text x="279.4" y="178.7">*</text>
<text x="279.4" y="175.3">*</text>
</g>
<g font-size="1.2">
<text x="229.9" y="173.6">PROJECT</text>
<text x="205.6" y="176.8">ENG:</text>
<text x="205.6" y="179.4">DSN:</text>
<text x="210.4" y="177.9">*</text>
<text x="210.8" y="174.4">APPROVALS</text>
<text x="224.2" y="174.4">DATE</text>
<text x="205.6" y="182">CHK:</text>
<text x="209.4" y="185.3">REFERENCE DOCUMENTS</text>
<text x="210.4" y="180.5">*</text>
<text x="210.4" y="182.9">*</text>
<text x="229.7" y="180.3">PROJECT REVISION:</text>
<text x="229.9" y="182.9">TITLE</text>
<text x="248.6" y="180.1">DOCUMENT REVISION:</text>
<text x="267.5" y="180.1">DESIGN ITEM:</text>
<text x="205.6" y="187.2">BOM:</text>
<text x="205.8" y="189.7">ASSY DWG:</text>
<text x="230.7" y="189.7">SIZE</text>
<text x="234.9" y="189.7">CAGE CODE</text>
<text x="244.3" y="189.7">DWG NO.</text>
<text x="287.4" y="189.7">REV</text>
<text x="205.6" y="192.3">FAB DWG:</text>
<text x="205.6" y="194.9">PCB DWG:</text>
<text x="229.7" y="194.9">SCALE:</text>
<text x="240.9" y="194.9">FILE NAME</text>
<text x="274.5" y="194.9">SHEET</text>
<text x="284.4" y="194.9">OF</text>
</g>
<g font-size=".9">
<text x="223" y="13.6">DWG. NO.</text>
<text x="228" y="13.6">REV. SHT.</text>
<text x="293.1" y="155.1" transform="rotate(90 293.1 155.1)">DWG. NO.</text>
<text x="293.1" y="167.1" transform="rotate(90 293.1 167.1)">REV. SHT.</text>
</g>
</svg>
